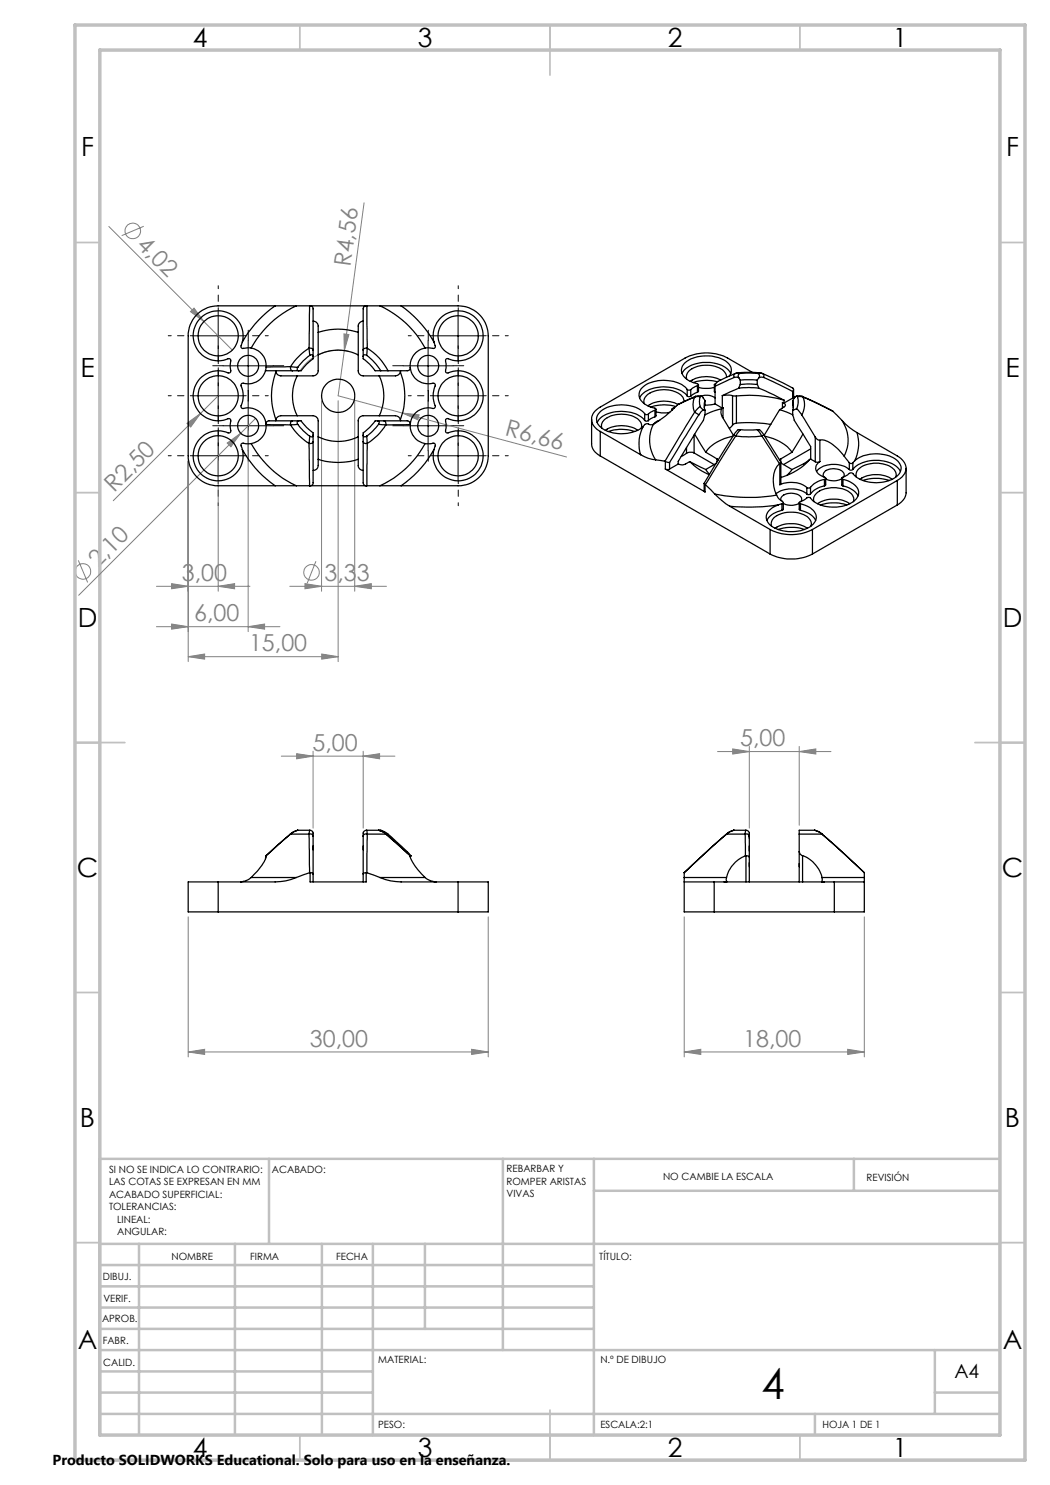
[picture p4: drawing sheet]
<svg xmlns="http://www.w3.org/2000/svg" width="210mm" height="297mm" viewBox="0 0 210 297" stroke-linecap="round" stroke-linejoin="round" font-family="sans-serif">
<g fill="none" stroke="#808080" stroke-width=".2">
<path d="M21.8 45.3l19 19M28.8 45.3l-4.5 1.8M72.8 40.6l-3.9 29.5M38.1 62.3l.7-.7 2 2.7zM40.8 64.3l5.7 5.7M43.6 79.2l-3.5 3.5M68.8 66.8l1 .1-.9 3.2zM68.9 70.1l-1.3 9.1 12.9 3.4M69.8 70.3a9.2 9.2 0 0 0-9.9 4M37.4 84.7l2.7-2-2 2.7zM37.6 92.2v40.1M40.1 82.7l-17.5 17.5"/>
<path d="M43.6 92.2v26M45.4 88.6l2.8-2-2 2.8zM49.6 86.2v40.1M51.1 83.7l-35.4 35.4M64.3 80.1v38.1M67.6 80.1v52.2M70.9 80.1v38.1M80.5 82.6l3.3 .4-.2 1zM80.5 82.6l32.8 8.8M15.7 112.1l1.8 4.4M31.3 117.3h18.7M34.3 116.7l3.3 .6-3.3 .5z"/>
<path d="M43.6 117.3l3.3-.6v1.1zM58 117.3h19.3M61 116.7l3.3 .6-3.3 .5zM63.2 112.3l-1.8 4.4M70.9 117.3l3.4-.6v1.1zM31.3 125.3h24.7M34.3 124.8l3.3 .5-3.3 .5zM37.6 131.3l3.3-.5v1zM37.6 131.3h30M49.6 125.3l3.3-.5v1zM64.3 130.8l3.3 .5-3.3 .5zM56.3 151.2h22.7"/>
<path d="M59.3 150.7l3.3 .5-3.3 .6zM62.6 150.2v15.4M72.6 151.2l3.3-.5v1.1zM72.6 150.2v15.4M143.5 150.3h22.7M146.5 149.8l3.4 .5-3.4 .5zM149.9 149.3v16.3M159.8 150.3l3.4-.5v1zM159.8 149.3v15.8M37.6 183.4v28M97.6 183.4v28M136.8 183.4v28"/>
<path d="M172.9 183.4v28M37.6 210.4l3.3-.5v1zM37.6 210.4h60M94.3 209.9l3.3 .5-3.3 .5zM136.8 210.4l3.4-.5v1zM136.8 210.4h36.1M169.5 209.9l3.4 .5-3.4 .5z"/>
<circle cx="26.6" cy="46.2" r="1.57"/>
<circle cx="16.6" cy="114.3" r="1.57"/>
<circle cx="62.3" cy="114.5" r="1.56"/>
</g>
<g fill="none" stroke="#000" stroke-width=".2" stroke-dasharray="15.2 1.3 1.3 1.3" stroke-dashoffset="14.6">
<path d="M38.6 67.1h-5M38.6 79.1h-5M43.6 62.1v-5M43.6 72.1v5M43.6 74.1v-5M48.6 67.1h5M48.6 79.1h5M86.6 67.1h-5M86.6 79.1h-5M91.6 62.1v-5M91.6 72.1v5M91.6 74.1v-5"/>
<path d="M96.6 67.1h5M96.6 79.1h5M38.6 91.1h-5M43.6 86.1v-5M43.6 96.1v5M43.6 84.1v5M48.6 91.1h5M86.6 91.1h-5M91.6 86.1v-5M91.6 96.1v5M91.6 84.1v5M96.6 91.1h5"/>
</g>
<g fill="none" stroke="#000" stroke-width=".2" stroke-dasharray="15.2 1.3 1.3 1.3">
<path d="M44.6 73.1h-2.1M49.6 68.1v-2.1M49.6 78.1v2.1M54.6 73.1h2.1M80.6 73.1h-2.1M85.6 68.1v-2.1M85.6 78.1v2.1M90.6 73.1h2.1M44.6 85.1h-2.1M49.6 80.1v-2.1M49.6 90.1v2.1M54.6 85.1h2.1"/>
<path d="M80.6 85.1h-2.1M85.6 80.1v-2.1M85.6 90.1v2.1M90.6 85.1h2.1"/>
</g>
<g fill="none" stroke="#000" stroke-width=".2">
<path d="M38.6 67.2h10M38.6 79.2h10M43.6 62.2v10M43.6 74.2v10M44.6 73.2h10M49.6 68.2v10M80.6 73.2h10M85.6 68.2v10M86.6 67.2h10M86.6 79.2h10M91.6 62.2v10M91.6 74.2v10"/>
<path d="M38.6 91.2h10M43.6 86.2v10M44.6 85.2h10M49.6 80.1v10.1M80.6 85.2h10M85.6 80.1v10.1M86.6 91.2h10M91.6 86.2v10"/>
</g>
<g fill="none" stroke="#c0c0c0" stroke-width=".35">
<path d="M60 5v5M110 5v10M160 5v5M15 48.5h5M200 48.5h5M15 98.5h5M200 98.5h5M15 148.5h10M195 148.5h10M15 198.5h5M200 198.5h5M15 248.5h5"/>
<path d="M200 248.5h5M60 287v5M110 282v10M160 287v5"/>
</g>
<g fill="none" stroke="#c0c0c0" stroke-width=".5">
<path d="M53.8 231.8v17M100.6 231.8v38.2M118.8 231.8v55.2M118.8 238.2h81.2M170.8 231.8v6.4M200 231.8h-180v55.2M20 248.8h180M20 257.3h98.8M20 253h98.8M27.8 248.8v38.2M47 248.8v38.2M64.4 248.8v38.2"/>
<path d="M74.6 248.8v38.2M85 248.8v17M20 265.8h98.8M20 261.5h98.8M20 278.5h54.6M20 274.3h54.6M20 270h180M187 278.5h13M187 270v12.8M20 282.8h180M163 282.8v4.2"/>
</g>
<path d="M15 5h190v287h-190zM20 10h180v277h-180z" fill="none" stroke="#c0c0c0" stroke-width=".7"/>
<g fill="#808080">
<path d="M38.1 62.3l.7-.7 2 2.7z"/>
<path d="M37.4 84.7l2.7-2-2 2.7z"/>
<path d="M45.4 88.6l2.8-2-2 2.8z"/>
<path d="M68.8 66.8l1 .1-.9 3.2z"/>
<path d="M80.5 82.6l3.3 .4-.2 1z"/>
<path d="M43.6 117.3l3.3-.6v1.1zM34.3 116.7l3.3 .6-3.3 .5zM49.6 125.3l3.3-.5v1zM34.3 124.8l3.3 .5-3.3 .5zM64.3 130.8l3.3 .5-3.3 .5zM37.6 131.3l3.3-.5v1z"/>
<path d="M37.6 210.4l3.3-.5v1zM94.3 209.9l3.3 .5-3.3 .5zM59.3 150.7l3.3 .5-3.3 .6zM72.6 151.2l3.3-.5v1.1zM61 116.7l3.3 .6-3.3 .5zM70.9 117.3l3.4-.6v1.1zM136.8 210.4l3.4-.5v1zM169.5 209.9l3.4 .5-3.4 .5z"/>
<path d="M146.5 149.8l3.4 .5-3.4 .5zM159.8 150.3l3.4-.5v1z"/>
</g>
<g fill="none" stroke="#000" stroke-width=".25">
<path d="M48.5 68.4l-.3 .9 .2 .4 1.8-.1M48.5 68.4a5 5 0 0 0-4.9-6.2 5 5 0 0 0-4.9 6.2 5 5 0 0 0 7.1 3.3 .63 .63 0 0 1 .3 1v.9a.59 .59 0 0 1-.4 1 5 5 0 0 0-7.1 4.6 5 5 0 0 0 7.2 4.5 .63 .63 0 0 1 .3 1v1a.57 .57 0 0 1-.4 .9 5 5 0 0 0-7 3.5 5 5 0 0 0 5 6.1 5 5 0 0 0 4.8-6.3M50.2 69.6a3.6 3.6 0 0 1 3 3.8M53.1 74.2h5.4M53.1 74.2a3.7 3.7 0 0 1-4.6 2.5l-.3 .3a5.4 5.4 0 0 1 0 4.3l.3 .4a3.7 3.7 0 0 1 4.7 3.1M53.2 73.4l-.1 .8M55 61.2a22.3 22.3 0 0 0-6.5 7.2M55 61.2h4.3M55 61.2h-11.4a5.9 5.9 0 0 0-6 6v24a5.9 5.9 0 0 0 6 6h11.4M55.1 74.2l.1 .2M55.2 74.4a13.3 13.3 0 0 0 0 9.5M58.1 73.3a.64 .64 0 0 0 .4 .9"/>
<path d="M58.1 73.3l1.4 .2M58.1 73.3l-4.9 .1M58.5 74.2h1.3M59.3 61.2a19.8 19.8 0 0 0-9.1 8.4M59.3 61.2h2.6M59.4 75.2a8.8 8.8 0 0 0 0 7.9M59.5 73.5l-.1 .5 .4 .2M61.8 69.6l.1 1.5M61.8 69.6a.64 .64 0 0 1 .8 .4M61.8 69.6a12.6 12.6 0 0 0-3.7 3.7M61.9 61.2h.1M61.9 61.2l-.1 8.4"/>
<path d="M61.9 71.1l.5-.1 .2 .3M61.9 71.1l-1.3 1.1-1.1 1.3M62 61.2l.5 .1 .1 .3v8.4M62 61.2h11.2M62.6 70v1.3M62.6 71.3v.5l-1.3 1-1.1 1.4h-.4M62.6 64.2l.6 .2 .3 .4 .1 1.7M63.6 71v3.2a1.09 1.09 0 0 1-1 1h-6.4a1.07 1.07 0 0 1-1-.8M63.6 71a8.9 8.9 0 0 1 8 0M63.6 66.5a12.9 12.9 0 0 1 8 0M63.6 66.5v4.5M71.6 71v3.2a1.02 1.02 0 0 0 1 1h6.5a1.07 1.07 0 0 0 1-.8"/>
<path d="M71.6 66.5v4.5M72.6 70v1.3M72.6 71.3v.5l1.3 1 1.1 1.4h1.2M72.6 64.2l-.5 .2-.3 .4-.2 1.7M73.2 61.2h.2M73.2 61.2l-.3 .1-.3 .3v8.4M73.3 71.1l-.3-.2-.3 .1-.1 .3M73.3 71.1a11.7 11.7 0 0 1 2.9 3.1M73.4 61.2v8.4M73.4 61.2h2.6M73.4 69.6a.64 .64 0 0 0-.8 .4M73.4 69.6l-.1 1.5"/>
<path d="M73.4 69.6a11.3 11.3 0 0 1 4.2 4.6M75.8 75.2a9.1 9.1 0 0 1 0 7.9M76 61.2a19.4 19.4 0 0 1 9 8.4M76 61.2h4.2M76.2 74.2h1.4M80.1 74.4a13.3 13.3 0 0 1 0 9.5M80.1 74.2v.2M80.2 61.2a22.3 22.3 0 0 1 6.6 7.2M80.2 61.2h11.4a6 6 0 0 1 6 6v24a6 6 0 0 1-6 6h-11.4M82.1 73.5v.2a.55 .55 0 0 1-.6 .5h-3.9M82.1 73.5a3.7 3.7 0 0 0 4.7 3.2l.3 .3a5.9 5.9 0 0 0 0 4.3l-.3 .4a3.7 3.7 0 0 0-4.7 3.1M85 69.6a3.6 3.6 0 0 0-2.9 3.9"/>
<path d="M86.8 68.4l.2 .7a.39 .39 0 0 1 0 .5 .39 .39 0 0 1-.4 .1l-1.6-.1M86.8 68.4a5 5 0 0 1 4.8-6.2 5 5 0 0 1 4.9 6.2 5 5 0 0 1-7.1 3.3 .6 .6 0 0 0-.2 1v.7a.94 .94 0 0 0 .1 1.2h.1a5 5 0 0 1 7.2 4.6 5 5 0 0 1-7.2 4.5 .6 .6 0 0 0-.2 1v1a.55 .55 0 0 0-.1 .5 .55 .55 0 0 0 .4 .4 5 5 0 0 1 7 3.5 5 5 0 0 1-5 6.1 5 5 0 0 1-4.7-6.3M136.4 74.7a4.9 4.9 0 0 1 4.6-2.2 5.9 5.9 0 0 1 5 2l.2 .2M137.4 77.9l.3 .1 .4-.1M137.4 77.9a6.5 6.5 0 0 0-6.2-1.7 3.6 3.6 0 0 0-3.4 2.7 3.3 3.3 0 0 0 3.2 2.7 .21 .21 0 0 1 .2 .2 .21 .21 0 0 1-.2 .3M137.4 79.2a6.5 6.5 0 0 0-6.2-1.7 4.1 4.1 0 0 0-3.3 2.1M137.4 79.2l.3 .1 .4-.1M137.4 77.9v1.3M138.1 77.9v1.3M138.9 79.4l-3.4 1.6M138.9 79.4a3.7 3.7 0 0 0 0 3M139.1 79.3l-3.5 1.6a6.2 6.2 0 0 0-6 .3"/>
<path d="M139.1 79.3l-.2 .1M139.5 77.1l-1.4 .8M139.5 78.5l-1.4 .7M139.5 77.1v1.4M139.7 77.5a7.2 7.2 0 0 0 3.2 0M139.7 76.9v1.3l-.2 .3M140 79.3l-1.1 .1M140 79.3l-.1 1 .1 1M140 79.3l.3-.1 .2 .2 .5 .7M140.2 79.2l-1.1 .1M140.2 79.2a3.2 3.2 0 0 1 2.8 .4M142.9 76.9v1.4l.1 .2"/>
<path d="M143 77.3v3.5M143.1 76.7l-.2 .2 .2 .2M143.4 76.4a7.7 7.7 0 0 0-4.8 .1M144.1 76a6.1 6.1 0 0 0-6.1 .3M144.5 79.1l1.3-.1 .7 .2M144.5 79.1v2.5M145.3 75.5a2.54 2.54 0 0 0-2.3-2.2 5.5 5.5 0 0 0-5.3 1.1l-.4 .7v.7M145.8 75.2a2.05 2.05 0 0 0-.9-3.1 7.6 7.6 0 0 0-7.7 .3 2.11 2.11 0 0 0 .6 3.7l1.7 .7 .2 .1-.2 .2M146.5 79.2h.8M146.5 79.2v5.8M146.8 75.5h.9M146.8 75.5l-3.8 1.8"/>
<path d="M147 74.7l-3.5 1.6-.2 .2-.3 .8M147 74.7l-.2 .4v.4M147.1 74.7h-.1M147.3 79.2a24.7 24.7 0 0 1 9.5 .8M147.3 79.2v5.4M147.4 74.6l1.6-.1 3.1 .1M147.4 74.6h.1M147.5 74.6l-.5 .1M147.5 74.6l.6 .1M147.7 75.5l.4 .5M147.7 77.6l2.1-.1 2 .1M147.7 77.6l-3.2 1.5"/>
<path d="M148.1 76h3.3M148.1 76.9l1.2-.1 2.1 .1M148.1 76.9l-.4 .7M148.1 76v.9M148.1 74.7l-.4 .2v.6M148.1 74.7h3.3M150.5 74.5l-5-2.9a9.3 9.3 0 0 0-8.5 0l-16.9 9.8a2.53 2.53 0 0 0-1.3 3.9l1.3 1M151.4 74.7l.5 .3-.1 .5M151.4 76.9l.4 .7M151.4 76v.9M151.8 77.6l5 2.4M151.8 75.5l-.4 .5"/>
<path d="M152.1 74.6l.4 .1M152.1 74.6h.1M152.1 74.6l-.7 .1M152.4 74.7h.1M152.5 74.7l6 2.9M152.5 74.7l.3 .4-.1 .4M152.7 75.5h-.9M152.7 75.5l5.8 2.8M158.5 77.6h.1M158.5 77.6l.2 .3-.2 .4M158.5 78.3v1.3M158.5 79.6l-1.7 1"/>
<path d="M158.7 77.9v1.5l-.2 .2M158.7 79.2l.3 .2M159.3 79.2l1.1 .1M159.5 79.3a3.2 3.2 0 0 1-.2 2.4M159.5 79.3l1.1 .1M159.5 79.3l-.3-.1-.2 .2-.5 .7M160.6 79.4l-.2-.1 6.1 2.9M160.6 79.4a3.9 3.9 0 0 1-.3 3.6M160.6 79.4l5.9 2.8M48.5 89.9a21.2 21.2 0 0 0 6.5 7.3M50.2 88.7a19.8 19.8 0 0 0 9.1 8.5M50.2 88.7l-1.5-.1a.39 .39 0 0 0-.4 .2 .39 .39 0 0 0-.1 .4l.3 .7"/>
<path d="M53.2 84.8v.1M53.2 84.9l4.9 .1M53.2 84.9a3.6 3.6 0 0 1-3 3.8M55 97.2h4.3M55.2 83.9l-.1 .3M58.1 85a11.6 11.6 0 0 0 3.7 3.7M58.5 84.2h1.3M58.5 84.2a.64 .64 0 0 0-.4 .8M58.5 84.2h-4.8l-.3 .1-.2 .5M59.3 97.2h2.6M59.4 83.1h-2.3a1.7 1.7 0 0 0-1.8 .5l-.1 .3M59.4 83.1h3.2a1.09 1.09 0 0 1 1 1.1v3.2"/>
<path d="M59.5 84.9l-1.4 .1M59.5 84.9l1.1 1.2 1.3 1.1M59.8 84.2l-.4 .2 .1 .5M59.8 84.2h.4l1.1 1.3 1.3 1.1v.4M61.8 88.7l.1 8.5M61.9 97.2h.1M61.9 87.2l-.1 1.5M62 97.2h11.2M62.6 87v1.3M62.6 88.3a.59 .59 0 0 1-.8 .4M62.6 87l-.2 .3-.5-.1M62.6 88.3v8.4l-.1 .3-.5 .2"/>
<path d="M63.6 87.4a9.2 9.2 0 0 0 8 0M63.6 91.9a12.9 12.9 0 0 0 8 0M63.6 87.4v4.5M63.6 91.9l-.1 1.7-.3 .3-.6 .2M71.6 87.4v4.5M71.6 91.9v1.4l.5 .6 .5 .2M72.6 87v1.3M72.6 87l.1 .2 .3 .2 .3-.2M72.6 88.3a.59 .59 0 0 0 .8 .4M72.6 88.3v8.4l.4 .4 .2 .1M73.2 97.2h.2M73.3 87.2l.1 1.5"/>
<path d="M73.4 97.2h2.6M73.4 88.7v8.5M75.5 84.2h1.3M75.5 84.2h.2l.1 .3-.1 .4M75.5 84.2h-.5l-1.1 1.3-1.3 1.1v.4M75.7 84.9l1.5 .1M75.7 84.9l-1.4 1.5-1 .8M76 97.2h4.2M76.8 84.2a.59 .59 0 0 1 .4 .8M76.8 84.2h4.8l.3 .1 .2 .5M77.2 85a10.7 10.7 0 0 1-3.8 3.7M80.1 83.9v.3"/>
<path d="M80.1 83.9a1.07 1.07 0 0 0-1-.8h-6.5a1.02 1.02 0 0 0-1 1.1v3.2M82.1 84.8v.1M82.1 84.9l-4.9 .1M82.1 84.9a3.6 3.6 0 0 0 2.9 3.8M85 88.7a19.4 19.4 0 0 1-9 8.5M85 88.7l1.9-.1 .2 .4-.3 .9M86.8 89.9a21.2 21.2 0 0 1-6.6 7.3M118.3 83.9v4.9a2.76 2.76 0 0 0 1.8 2.4M120.1 86.3l8 4.6M120.1 91.2l33.9 19.6M120.1 86.3v4.9M120.4 85.7a1.9 1.9 0 0 1 1.4-2.3 5.7 5.7 0 0 1 6.1 .8l.4 .7-.1 .8"/>
<path d="M121.1 86.1a5.9 5.9 0 0 1 6.4 0M121.7 86.3a8.5 8.5 0 0 1 5.3 0M128.1 90.9a6.7 6.7 0 0 0 3 1.1M128.6 85.3a7.3 7.3 0 0 0-.5 5.6M128.9 82.8l.3 .1 .5-.1M128.9 82.8a6.6 6.6 0 0 0-6.5-1.6 3.3 3.3 0 0 0-3.1 2.7 3.6 3.6 0 0 0 3.3 2.7 7.3 7.3 0 0 0 6-1.3M128.9 84.1a6.7 6.7 0 0 0-7.1-1.4 3.5 3.5 0 0 0-2.3 1.8M128.9 84.1l.3 .1 .5-.1M128.9 82.8v1.3M129.7 82.8v1.3M130.7 84.8a7 7 0 0 0 .4 7.2M130.7 84.8l-.7 .1-.5-.2a.89 .89 0 0 0-.9 .6"/>
<path d="M131 82.1l-.8 .3-.5 .4M131 83.4l-.8 .3-.5 .4M131 82.1v1.3M131.1 92l1.9 .2M131.2 82.4l1.1 .2 1.6-.1M131.2 81.8v1.4l-.2 .2M131.9 84.1l-.6 .2-.5 .5M133 92.2l.1 .1M133.1 93.8l.2 .1 .6-.1M133.1 92.3l.8 .2M133.1 93.8l7.9 4.6M133.1 92.3v1.5"/>
<path d="M133.9 92.5v1.3M134.4 81.8v.3M134.9 81.6l-.5 .2 .1 .2M135.1 81.3a8 8 0 0 0-5 .1M135.5 81l-2.5 2.3-2.3 1.5M135.6 80.9l-.1 .1M135.6 92.8l-1.7 1M136.8 80.3a2.55 2.55 0 0 0-2.3-2.1 5.5 5.5 0 0 0-5.3 1.1l-.4 .7 .1 .7M137.3 90.7l-1.1 .6M137.3 89.5v1.2M137.9 92.3l-1.2 .7-1.1-.2M137.9 92.3a11.4 11.4 0 0 0 4 2.6"/>
<path d="M137.9 92.3l3.2 1.6M138.8 90.6a1.72 1.72 0 0 0-1.5 .1M138.8 90.6l4 2.3M138.8 87v3.6M138.9 82.4l-5.9 9.8M138.9 82.4l.9 .6M138.9 86.9l2.2 3.5M139.8 83l-5.9 9.5M140 81.3l-1.1 1.1M140 81.3l.7 .6M140.7 81.9l-.9 1.1M140.7 81.9l.3 .2"/>
<path d="M140.8 96.7v1.5l.2 .2M141 96.9h.1M141 82.9l-.3 1.2-5.1 8.2v.5M141 80.1a2.76 2.76 0 0 0 0 2M141 80.1l-.1 1.4M141 82.1v.8M141 96.9v1.5M141.1 96.9l1.8 1.9M141.1 93.9l.8 1M141.1 90.4l2.3 1.4M142.9 98.8a34.2 34.2 0 0 0 12.4 .2M142.9 98.8l1.6 1.4 1.4 1"/>
<path d="M143 80.8l-2 .2M143 80.8l1.5 .8M143.2 92.7l-2.1 1.2M143.4 91.8l.3 .2M143.4 91.8v.6M144.3 81.7l-2.1 .7-1.2 .6M144.3 81.7a1.75 1.75 0 0 0 .2 1.7l2.2 3.7M144.6 81.6h-.1M144.6 81.6l-.3 .1M144.6 81.6v2M146.5 85l-.6 .7M146.6 87.2a8.4 8.4 0 0 0-5.5 3.2"/>
<path d="M146.8 87l-6 9.7 .2 .2M146.8 87l.3 .2M147.1 87.2l-6 9.7M147.1 87.2a19.4 19.4 0 0 0 5.3 0M147.3 84.6a28.6 28.6 0 0 1 6.9 .3M147.3 84.6l-.8 .4M148.1 85.9l-.6 .1-.7 1M148.1 85.9l-1 1.3M148.1 85.9h3.3M151.4 85.9a.9 .9 0 0 1 1.1 .7l.3 .4M151.4 85.9l1 1.3M152.4 87.2l3.5 5.5"/>
<path d="M152.8 87l3.4 5.4M152.8 87l-.4 .2M153 87.2a8.7 8.7 0 0 1 5.4 3.2M155.2 98.7a5.3 5.3 0 0 1 6.2 .1M155.3 99l.5 .8 .8 .6v.2l-.2 .1M155.9 92.7a5.3 5.3 0 0 0-1.1 4.6l.5 1.7M155.9 81.9l-3.1 5.2M155.9 81.9l2.6 1.1M156 92.7h-.1M156 96.9a5.4 5.4 0 0 1 5.4 .6M156 92.7v4.2M156.1 92.4l-.1 .3"/>
<path d="M156.1 91.8l-.2 .2M156.1 91.8v.6M156.2 92.5v4.2l-.2 .2M156.2 92.6l2.2 1.3M156.5 80.5a.48 .48 0 0 1 .5 .3 .48 .48 0 0 1-.2 .6l-.9 .5M156.5 80.5l.3 .1M156.5 80.5v1.1M156.8 80v.6M158.4 93.9l-1 1.1M158.4 90.4l-2.3 1.4M158.5 82.9l.4 1.2 3.2 5.2v2.5M158.5 80.1l.2 .8-.2 1.2"/>
<path d="M158.5 80.1l.1 1.4M158.5 82.1v.8M159.3 81.7l-.8 .4M159.3 81.7l1 1.3M160.3 83l2.8 4.4M160.6 86.8l-2.2 3.6M161.4 97.5v1.3M161.9 91.9a11.9 11.9 0 0 1-5.7 3.6M161.9 91.9l-1.2 .9-2.3 1.1M162.1 98.8a.51 .51 0 0 1-.7 0M162.1 97.5l-.2 .1-.5-.1M162.1 97.5v1.3"/>
<path d="M162.1 91.8l-.2 .1M162.1 91.8l1 .6M162.1 89.8l-5.4 3.1M163.1 87.4l.4 .5 .5 .1M163.1 87.4v5M164 92.3l-.3 .2-.6-.1M164 92.3a1.52 1.52 0 0 0-.9 1.5 1.52 1.52 0 0 0 1.1 1.3l.7 .4a.21 .21 0 0 1 .2 .2 .21 .21 0 0 1-.2 .2M164 88a3.9 3.9 0 0 1 3.3 1.5l1.5 1.7M164 88v4.3M164.8 95.4a1.07 1.07 0 0 1 1-1.5 2.68 2.68 0 0 1 3 .8l-.1 .7M164.9 97.2a4.6 4.6 0 0 0-2.8 1.6M164.9 95.9a4.6 4.6 0 0 0-2.8 1.6"/>
<path d="M164.9 95.9v1.3M165.1 95.7a3.2 3.2 0 0 0 3.2 0M165.1 95.6v1.4l-.2 .2M166.5 82.2l1.9 1.9M168.3 95.6v1.4l.3 .2M168.4 84.1a7 7 0 0 1 .4 7.1M168.4 84.1a11.6 11.6 0 0 0 3 2.4M168.6 95.9a3.3 3.3 0 0 1 3.1 2.7 3.4 3.4 0 0 1-2.9 2.6 6.9 6.9 0 0 1-6.9-1.7h-.4l-1.4 .9a.2 .2 0 0 0-.3 .2 .2 .2 0 0 0 .3 .1M168.6 97.2a4 4 0 0 1 3 2M168.6 95.9v1.3M168.8 91.2l1.1 1.3M169.9 93.9a5 5 0 0 0-6.6 .4"/>
<path d="M169.9 93.9l.2 .1 .5-.1M169.9 92.5a.47 .47 0 0 0 .7 .1M169.9 92.5v1.4M170.6 93.9a6.5 6.5 0 0 1 6.2-1.7 4.4 4.4 0 0 1 3.3 2.1M170.6 92.6v1.3M170.9 92.2a7.2 7.2 0 0 1 8.7 0 2.07 2.07 0 0 1-.8 3.5 7.5 7.5 0 0 1-7.8-.5l-.6-.6a.9 .9 0 0 0-1 .4l-.9 .5a.21 .21 0 0 0-.2 .2 .21 .21 0 0 0 .3 .2M170.9 92.2l-.3 .4M171.3 95.4a1.94 1.94 0 0 1 1.4-2.3 6 6 0 0 1 6.2 .8l.3 .8-.1 .7M171.4 86.5a7.6 7.6 0 0 1-.5 5.7M171.4 86.5l8.1 4.7a2.53 2.53 0 0 1 1.2 3.8l-1.2 1.1M172 95.8a6.1 6.1 0 0 1 6.4 0M172.6 96.1a8.5 8.5 0 0 1 5.3 0"/>
<path d="M179.5 96.1l-17 9.8M179.5 96.1v4.9M181.2 93.7v4.9a2.92 2.92 0 0 1-1.7 2.4M145.9 101.2l8.1 4.7M154 105.9a9.2 9.2 0 0 0 8.5 0M154 110.8a9.5 9.5 0 0 0 8.5 0M154 105.9v4.9M154.3 105.2a2.05 2.05 0 0 1 1.8-2.4 5.7 5.7 0 0 1 5.8 .9l.3 .8v.7M155 105.7a6.1 6.1 0 0 1 6.5 0M155.6 105.9a8.5 8.5 0 0 1 5.3 0M155.7 101a39.2 39.2 0 0 1-9.8 .2M156.2 100.1a1.26 1.26 0 0 1 1.4-1.4 2.23 2.23 0 0 1 2.7 1.1l-.1 .5"/>
<path d="M156.4 102.1a4.1 4.1 0 0 0-3 2M156.4 100.7l-.7 .3M156.4 100.7v1.4M156.7 100.6a3.2 3.2 0 0 0 3.1 0M156.7 100.5v1.4l-.3 .2M159.8 100.5v1.4l.3 .2M160.1 100.7a3.6 3.6 0 0 1 3.2 2.8 3.6 3.6 0 0 1-3.2 2.6 7.1 7.1 0 0 1-6.3-1.4 2.02 2.02 0 0 1 .8-3.2l1.1-.5M160.1 102.1a4.1 4.1 0 0 1 3 2M160.1 100.7v1.4M162.5 105.9v4.9M162.8 100.3a2.05 2.05 0 0 1 1.8-2.4 5.9 5.9 0 0 1 5.8 .9l.3 .8v.7M163.5 100.7a6.1 6.1 0 0 1 6.5 0"/>
<path d="M164.1 101a8.5 8.5 0 0 1 5.3 0M179.5 101l-17 9.8M43.6 176.4h-6v6h6M43.6 176.4v6M50.2 175.5a3.3 3.3 0 0 1-1.9 .9h-.1M50.2 175.5h9.1M53.2 171.2h.1M53.2 171.2l-.1 .5M53.2 171.1v.2M53.2 171.2a9 9 0 0 1-3 4.3M58.1 166.8l-4.9 4.4M58.1 166.8h3.7"/>
<path d="M58.1 166.8h.1M59.3 175.5a10.5 10.5 0 0 1-4.3 .9h-11.4M59.5 166l-1.4 .8M59.5 166l-.7 .3-.7 .5M59.5 166h2.4M61.8 166.8l.1 7.8M61.8 166.8a.57 .57 0 0 1 .8 .4M61.9 174.6l-2.6 .9M61.9 166l-.1 .8M61.9 166a.82 .82 0 0 1 .7 1.2M62 174.5l-.1 .1M62 174.5l.5 .1 .1 .2"/>
<path d="M62 174.5v1.9h11.2v-1.9M62.6 167.2v7.6M62.6 169.2v.8M62.6 174.8v1.6M72.6 167.2v7.6M72.6 169.2v.8M72.6 174.8v1.6M73.2 174.5l.2 .1M73.2 174.5l-.6 .3M73.3 166a.82 .82 0 0 0-.7 1.2M73.3 166l.1 .8M73.3 166h2.4"/>
<path d="M73.4 174.6l2.6 .9M73.4 166.8a.57 .57 0 0 0-.8 .4M73.4 166.8v7.8M73.4 166.8h3.8M75.7 166l.7 .3 .8 .5M75.7 166l.8 .3 .7 .5M75.7 166h.5M76 175.5a10.5 10.5 0 0 0 4.2 .9h11.4M76 175.5h9M76.2 166l1.4 .8 3.9 3.6M76.2 166l-.1 .2M77.2 166.8l4.9 4.4"/>
<path d="M77.2 166.8h.1M81.5 170.4l.6 .7M81.5 170.4v.2M82.1 171.1h.1M82.1 171.2a7.6 7.6 0 0 0 1.7 3l1.2 1.3M82.1 171.1v.3M85 175.5l.8 .5 1.3 .4M87 176.4h.1M87.1 176.4h.1M91.6 176.4h6v6h-6M91.6 176.4v6M136.8 176.4h6"/>
<path d="M136.8 176.4v6h6M136.8 175.5h8.5M136.8 175.5v.9M136.8 174.6v.9M142.8 176.4h24.1M142.8 176.4v6M145.3 166.8l-8.5 7.8M145.3 175.5l-.1 .5 .2 .3M145.3 166.8h.1M145.3 166.8h3.7M145.4 176.3l-.6 .1M145.4 176.3v.1"/>
<path d="M146.8 166l-.7 .3-.8 .5M146.8 166l-.8 .3-.7 .5M146.8 166h2.4M149 166.8l.1 4.4M149 166.8a.61 .61 0 0 1 .9 .4M149.1 171.2a6.1 6.1 0 0 0-3.8 4.3M149.1 171.2h.1M149.2 166l-.2 .8M149.2 166a.82 .82 0 0 1 .7 1.2M149.2 171.2h.4l.3 .2M149.2 171.2v5.2M149.9 167.2v4.2"/>
<path d="M149.9 166.8v.9M149.9 169.2v1M149.9 171.4v5M159.8 170.4l.2 .4 .5 .3M159.8 166.8v3.6M159.8 166.8h4.6M159.8 170.4v6M160.5 171.1a6.3 6.3 0 0 1 3.9 4.4M160.5 171.1v5.3M162.9 166l.8 .3 .7 .5M162.9 166h-3.1v.8M164.3 176.3l.6 .1"/>
<path d="M164.3 176.3v.1M164.4 166.8l8.5 7.8M164.4 175.5l.1 .5-.2 .3M164.4 175.5h8.5M164.4 166.8h.1M166.9 176.4h6M166.9 176.4v6M172.9 176.4v6h-6M172.9 175.5v.9M172.9 174.6v.9M43.6 182.4h48M142.8 182.4h24.1"/>
<circle cx="43.6" cy="67.1" r="4"/>
<circle cx="43.6" cy="79.2" r="4"/>
<circle cx="49.6" cy="73.2" r="2.1"/>
<circle cx="67.6" cy="79.2" r="3.3"/>
<circle cx="85.6" cy="73.2" r="2.1"/>
<circle cx="91.6" cy="67.2" r="4"/>
<circle cx="91.6" cy="79.2" r="4"/>
<circle cx="43.6" cy="91.2" r="4"/>
<circle cx="49.6" cy="85.2" r="2.1"/>
<circle cx="85.6" cy="85.2" r="2.1"/>
<circle cx="91.6" cy="91.2" r="4"/>
</g>
<text font-size="8.5" x="152.3" y="279.7">4</text>
<g font-size="5.3">
<text x="38.5" y="9.5">4</text>
<text x="83.5" y="9.5">3</text>
<text x="133.6" y="9.5">2</text>
<text x="178.6" y="9.5">1</text>
<text x="16.2" y="31.2">F</text>
<text x="201.2" y="31.2">F</text>
<text x="16.1" y="75.5">E</text>
<text x="201.1" y="75.5">E</text>
<text x="15.5" y="125.5">D</text>
<text x="200.5" y="125.5">D</text>
<text x="15.4" y="175.5">C</text>
<text x="200.4" y="175.5">C</text>
<text x="16" y="225.5">B</text>
<text x="201" y="225.5">B</text>
<text x="15.5" y="269.7">A</text>
<text x="200.5" y="269.7">A</text>
<text x="38.5" y="291.5">4</text>
<text x="83.5" y="291.5">3</text>
<text x="133.6" y="291.5">2</text>
<text x="178.6" y="291.5">1</text>
</g>
<g font-size="4.7" fill="#808080">
<text x="27.2" y="49.2" transform="rotate(45 27.2 49.2)">4,02</text>
<text x="70.1" y="53.5" transform="rotate(-82 70.1 53.5)">R4,56</text>
<text x="100.8" y="87" transform="rotate(15 100.8 87)">R6,66</text>
<text x="22.9" y="98.5" transform="rotate(-45 22.9 98.5)">R2,50</text>
<text x="19.6" y="113.7" transform="rotate(-45 19.6 113.7)">2,10</text>
<text x="36.4" y="116.2">3,00</text>
<text x="64.9" y="116.2">3,33</text>
<text x="38.9" y="124.3">6,00</text>
<text x="49.8" y="130.3">15,00</text>
<text x="148" y="149.3">5,00</text>
<text x="62.5" y="150.2">5,00</text>
<text x="62" y="209.4">30,00</text>
<text x="148.7" y="209.4">18,00</text>
</g>
<text font-size="3.9" x="190.9" y="275.5">A4</text>
<text font-size="2.9" x="10.5" y="292.9">Producto SOLIDWORKS Educational. Solo para uso en la enseñanza.</text>
<g font-size="2">
<text x="21.8" y="234.6">SI NO SE INDICA LO CONTRARIO:</text>
<text x="21.8" y="237.1">LAS COTAS SE EXPRESAN EN MM</text>
<text x="21.8" y="239.6">ACABADO SUPERFICIAL:</text>
<text x="54.4" y="234.6">ACABADO:</text>
<text x="101.3" y="234.5">REBARBAR Y</text>
<text x="101.3" y="237">ROMPER ARISTAS</text>
<text x="101.3" y="239.5">VIVAS</text>
<text x="132.6" y="236">NO CAMBIE LA ESCALA</text>
<text x="173.3" y="236.2">REVISIÓN</text>
<text x="21.8" y="242.1">TOLERANCIAS:</text>
<text x="23.4" y="244.6">LINEAL:</text>
<text x="23.4" y="247.1">ANGULAR:</text>
<text x="34.3" y="252">NOMBRE</text>
<text x="50" y="251.9">FIRMA</text>
<text x="67.2" y="251.9">FECHA</text>
<text x="119.9" y="251.9">TÍTULO:</text>
<text x="20.6" y="256.1">DIBUJ.</text>
<text x="20.7" y="260.3">VERIF.</text>
<text x="20.4" y="264.4">APROB.</text>
<text x="20.5" y="268.8">FABR.</text>
<text x="20.7" y="273.1">CALID.</text>
<text x="75.6" y="272.5">MATERIAL:</text>
<text x="120.1" y="272.5">N.º DE DIBUJO</text>
<text x="75.6" y="285.5">PESO:</text>
<text x="120.1" y="285.6">ESCALA:2:1</text>
<text x="164.5" y="285.6">HOJA 1 DE 1</text>
</g>
</svg>
